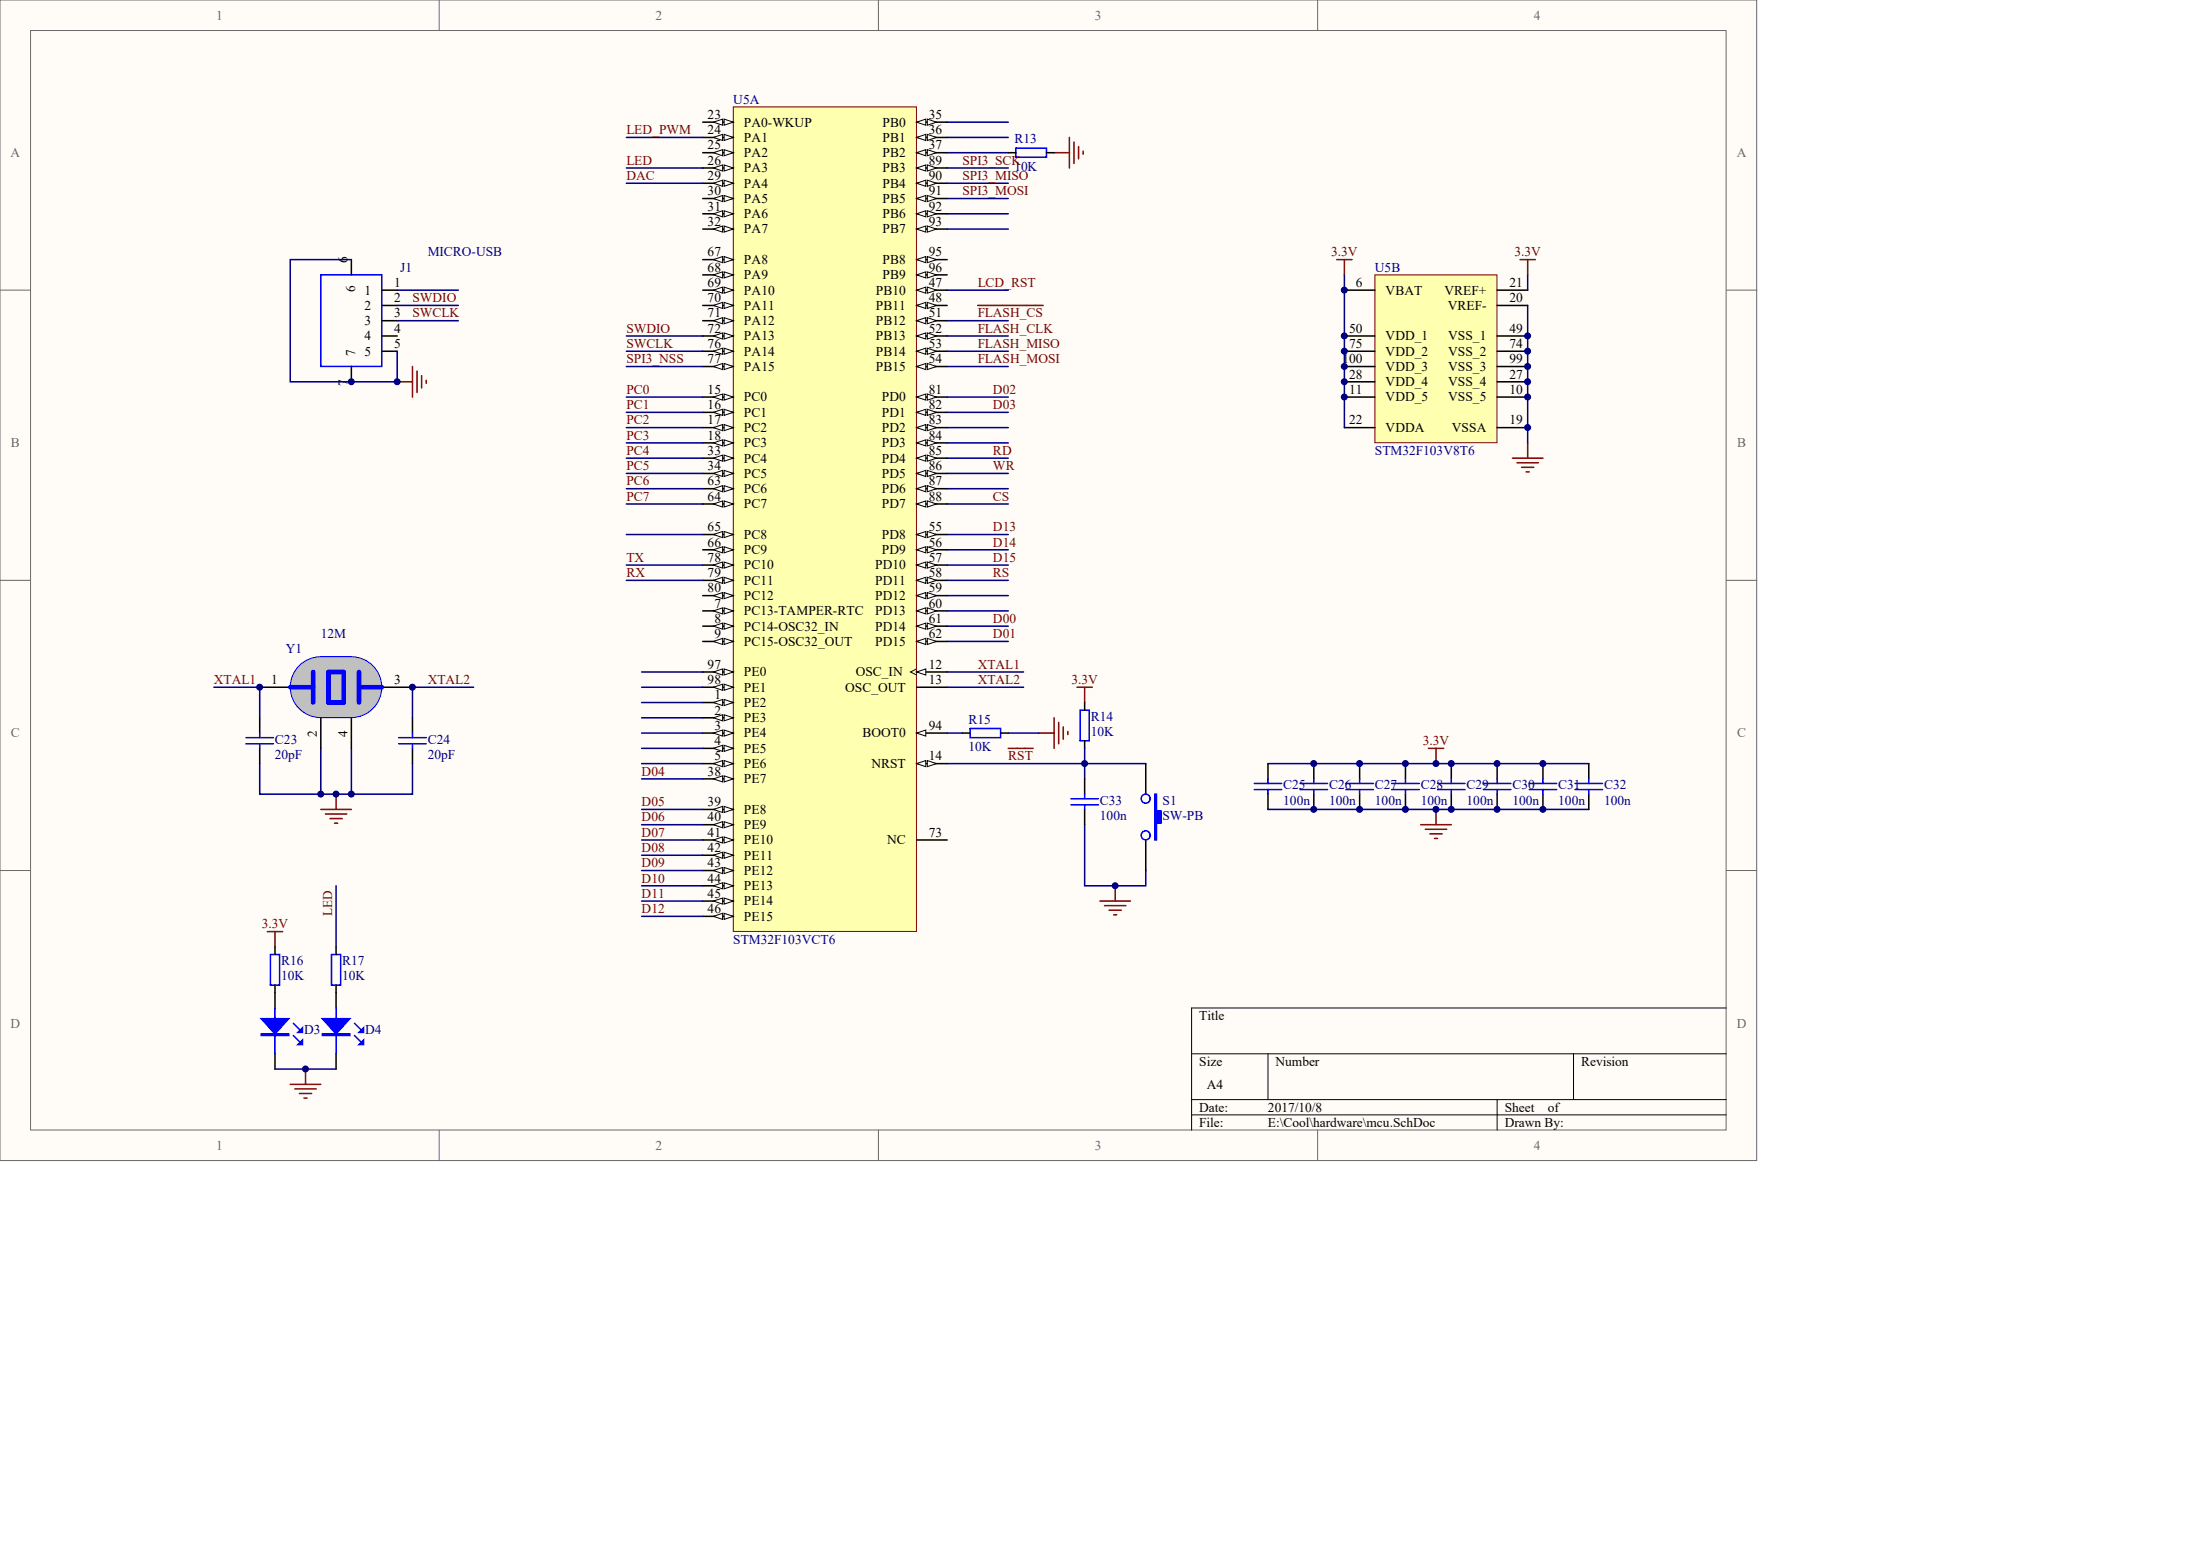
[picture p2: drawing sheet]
<svg xmlns="http://www.w3.org/2000/svg" width="840mm" height="594mm" viewBox="0 0 840 594" stroke-linecap="round" stroke-linejoin="round" font-family="sans-serif">
<g fill="#fffcf8" stroke="#696969" stroke-width=".38">
<path d="M0 0h670.4v442.8h-670.4z"/>
<path d="M11.7 11.6h647.1v419.6h-647.1z"/>
</g>
<path d="M167.6 0v11.6M335.2 0v11.6M502.9 0v11.6M0 110.7h11.7M658.8 110.7h11.7M0 221.4h11.7M658.8 221.4h11.7M0 332.2h11.7M658.8 332.2h11.7M167.6 431.2v11.7M335.2 431.2v11.7M502.9 431.2v11.7" fill="none" stroke="#696969" stroke-width=".38"/>
<path d="M658.8 384.6h-204v46.6M454.8 402.1h204M454.8 419.6h204M483.9 402.1v17.5M571.4 419.6v11.6M600.5 402.1v17.5M454.8 425.4h204" fill="none" stroke="#000" stroke-width=".38"/>
<path d="M524.7 104.9h46.6v64h-46.6z" fill="#ffffb0" stroke="#800000" stroke-width=".38"/>
<g fill="none" stroke="#000" stroke-width=".58">
<path d="M513.1 110.7h11.6M571.4 110.7h11.6M571.4 116.5h11.6M513.1 128.2h11.6M513.1 134h11.6M513.1 139.9h11.6M571.4 128.2h11.6M571.4 134h11.6M571.4 139.9h11.6M513.1 145.7h11.6M513.1 151.5h11.6M571.4 145.7h11.6"/>
<path d="M571.4 151.5h11.6M513.1 163.2h11.6M571.4 163.2h11.6"/>
</g>
<path d="M510.1 99.1h5.9M513.1 99.1v5.8M580.1 99.1h5.8M583 99.1v5.8M577.2 174.8h11.7M578.9 176.6h8.2M580.7 178.3h4.7M583 169v5.8M582.4 180.1h1.2" fill="none" stroke="#800000" stroke-width=".58"/>
<path d="M513.1 104.9v58.3M583 104.9v5.8M583 116.5v52.5" fill="none" stroke="#000080" stroke-width=".58"/>
<path d="M279.9 40.8h69.9v314.6h-69.9z" fill="#ffffb0" stroke="#800000" stroke-width=".38"/>
<path d="M268.2 46.6h11.7" fill="none" stroke="#000" stroke-width=".58"/>
<g fill="#fffcf8" stroke="#000" stroke-width=".38">
<path d="M276.4 45.4l3.5 1.2-3.5 1.2z"/>
<path d="M272.3 46.6l3.5-1.2v2.4z"/>
</g>
<path d="M268.2 52.4h11.7" fill="none" stroke="#000" stroke-width=".58"/>
<g fill="#fffcf8" stroke="#000" stroke-width=".38">
<path d="M276.4 51.3l3.5 1.1-3.5 1.2z"/>
<path d="M272.3 52.4l3.5-1.1v2.3z"/>
</g>
<path d="M268.2 58.3h11.7" fill="none" stroke="#000" stroke-width=".58"/>
<g fill="#fffcf8" stroke="#000" stroke-width=".38">
<path d="M276.4 57.1l3.5 1.2-3.5 1.1z"/>
<path d="M272.3 58.3l3.5-1.2v2.3z"/>
</g>
<path d="M268.2 64.1h11.7" fill="none" stroke="#000" stroke-width=".58"/>
<g fill="#fffcf8" stroke="#000" stroke-width=".38">
<path d="M276.4 62.9l3.5 1.2-3.5 1.2z"/>
<path d="M272.3 64.1l3.5-1.2v2.4z"/>
</g>
<path d="M268.2 69.9h11.7" fill="none" stroke="#000" stroke-width=".58"/>
<g fill="#fffcf8" stroke="#000" stroke-width=".38">
<path d="M276.4 68.8l3.5 1.1-3.5 1.2z"/>
<path d="M272.3 69.9l3.5-1.1v2.3z"/>
</g>
<path d="M268.2 75.7h11.7" fill="none" stroke="#000" stroke-width=".58"/>
<g fill="#fffcf8" stroke="#000" stroke-width=".38">
<path d="M276.4 74.6l3.5 1.1-3.5 1.2z"/>
<path d="M272.3 75.7l3.5-1.1v2.3z"/>
</g>
<path d="M268.2 81.6h11.7" fill="none" stroke="#000" stroke-width=".58"/>
<g fill="#fffcf8" stroke="#000" stroke-width=".38">
<path d="M276.4 80.4l3.5 1.2-3.5 1.1z"/>
<path d="M272.3 81.6l3.5-1.2v2.3z"/>
</g>
<path d="M268.2 87.4h11.7" fill="none" stroke="#000" stroke-width=".58"/>
<g fill="#fffcf8" stroke="#000" stroke-width=".38">
<path d="M276.4 86.2l3.5 1.2-3.5 1.2z"/>
<path d="M272.3 87.4l3.5-1.2v2.4z"/>
</g>
<path d="M268.2 99.1h11.7" fill="none" stroke="#000" stroke-width=".58"/>
<g fill="#fffcf8" stroke="#000" stroke-width=".38">
<path d="M276.4 97.9l3.5 1.2-3.5 1.1z"/>
<path d="M272.3 99.1l3.5-1.2v2.3z"/>
</g>
<path d="M268.2 104.9h11.7" fill="none" stroke="#000" stroke-width=".58"/>
<g fill="#fffcf8" stroke="#000" stroke-width=".38">
<path d="M276.4 103.7l3.5 1.2-3.5 1.2z"/>
<path d="M272.3 104.9l3.5-1.2v2.4z"/>
</g>
<path d="M268.2 110.7h11.7" fill="none" stroke="#000" stroke-width=".58"/>
<g fill="#fffcf8" stroke="#000" stroke-width=".38">
<path d="M276.4 109.5l3.5 1.2-3.5 1.2z"/>
<path d="M272.3 110.7l3.5-1.2v2.4z"/>
</g>
<path d="M268.2 116.5h11.7" fill="none" stroke="#000" stroke-width=".58"/>
<g fill="#fffcf8" stroke="#000" stroke-width=".38">
<path d="M276.4 115.4l3.5 1.1-3.5 1.2z"/>
<path d="M272.3 116.5l3.5-1.1v2.3z"/>
</g>
<path d="M268.2 122.4h11.7" fill="none" stroke="#000" stroke-width=".58"/>
<g fill="#fffcf8" stroke="#000" stroke-width=".38">
<path d="M276.4 121.2l3.5 1.2-3.5 1.1z"/>
<path d="M272.3 122.4l3.5-1.2v2.3z"/>
</g>
<path d="M268.2 128.2h11.7" fill="none" stroke="#000" stroke-width=".58"/>
<g fill="#fffcf8" stroke="#000" stroke-width=".38">
<path d="M276.4 127l3.5 1.2-3.5 1.2z"/>
<path d="M272.3 128.2l3.5-1.2v2.4z"/>
</g>
<path d="M268.2 134h11.7" fill="none" stroke="#000" stroke-width=".58"/>
<g fill="#fffcf8" stroke="#000" stroke-width=".38">
<path d="M276.4 132.9l3.5 1.1-3.5 1.2z"/>
<path d="M272.3 134l3.5-1.1v2.3z"/>
</g>
<path d="M268.2 139.9h11.7" fill="none" stroke="#000" stroke-width=".58"/>
<g fill="#fffcf8" stroke="#000" stroke-width=".38">
<path d="M276.4 138.7l3.5 1.2-3.5 1.1z"/>
<path d="M272.3 139.9l3.5-1.2v2.3z"/>
</g>
<path d="M349.8 46.6h11.7" fill="none" stroke="#000" stroke-width=".58"/>
<g fill="#fffcf8" stroke="#000" stroke-width=".38">
<path d="M349.8 46.6l3.5-1.2v2.4z"/>
<path d="M353.9 45.4l3.5 1.2-3.5 1.2z"/>
</g>
<path d="M349.8 52.4h11.7" fill="none" stroke="#000" stroke-width=".58"/>
<g fill="#fffcf8" stroke="#000" stroke-width=".38">
<path d="M349.8 52.4l3.5-1.1v2.3z"/>
<path d="M353.9 51.3l3.5 1.1-3.5 1.2z"/>
</g>
<path d="M349.8 58.3h11.7" fill="none" stroke="#000" stroke-width=".58"/>
<g fill="#fffcf8" stroke="#000" stroke-width=".38">
<path d="M349.8 58.3l3.5-1.2v2.3z"/>
<path d="M353.9 57.1l3.5 1.2-3.5 1.1z"/>
</g>
<path d="M349.8 64.1h11.7" fill="none" stroke="#000" stroke-width=".58"/>
<g fill="#fffcf8" stroke="#000" stroke-width=".38">
<path d="M349.8 64.1l3.5-1.2v2.4z"/>
<path d="M353.9 62.9l3.5 1.2-3.5 1.2z"/>
</g>
<path d="M349.8 69.9h11.7" fill="none" stroke="#000" stroke-width=".58"/>
<g fill="#fffcf8" stroke="#000" stroke-width=".38">
<path d="M349.8 69.9l3.5-1.1v2.3z"/>
<path d="M353.9 68.8l3.5 1.1-3.5 1.2z"/>
</g>
<path d="M349.8 75.7h11.7" fill="none" stroke="#000" stroke-width=".58"/>
<g fill="#fffcf8" stroke="#000" stroke-width=".38">
<path d="M349.8 75.7l3.5-1.1v2.3z"/>
<path d="M353.9 74.6l3.5 1.1-3.5 1.2z"/>
</g>
<path d="M349.8 81.6h11.7" fill="none" stroke="#000" stroke-width=".58"/>
<g fill="#fffcf8" stroke="#000" stroke-width=".38">
<path d="M349.8 81.6l3.5-1.2v2.3z"/>
<path d="M353.9 80.4l3.5 1.2-3.5 1.1z"/>
</g>
<path d="M349.8 87.4h11.7" fill="none" stroke="#000" stroke-width=".58"/>
<g fill="#fffcf8" stroke="#000" stroke-width=".38">
<path d="M349.8 87.4l3.5-1.2v2.4z"/>
<path d="M353.9 86.2l3.5 1.2-3.5 1.2z"/>
</g>
<path d="M349.8 99.1h11.7" fill="none" stroke="#000" stroke-width=".58"/>
<g fill="#fffcf8" stroke="#000" stroke-width=".38">
<path d="M349.8 99.1l3.5-1.2v2.3z"/>
<path d="M353.9 97.9l3.5 1.2-3.5 1.1z"/>
</g>
<path d="M349.8 104.9h11.7" fill="none" stroke="#000" stroke-width=".58"/>
<g fill="#fffcf8" stroke="#000" stroke-width=".38">
<path d="M349.8 104.9l3.5-1.2v2.4z"/>
<path d="M353.9 103.7l3.5 1.2-3.5 1.2z"/>
</g>
<path d="M349.8 110.7h11.7" fill="none" stroke="#000" stroke-width=".58"/>
<g fill="#fffcf8" stroke="#000" stroke-width=".38">
<path d="M349.8 110.7l3.5-1.2v2.4z"/>
<path d="M353.9 109.5l3.5 1.2-3.5 1.2z"/>
</g>
<path d="M349.8 116.5h11.7" fill="none" stroke="#000" stroke-width=".58"/>
<g fill="#fffcf8" stroke="#000" stroke-width=".38">
<path d="M349.8 116.5l3.5-1.1v2.3z"/>
<path d="M353.9 115.4l3.5 1.1-3.5 1.2z"/>
</g>
<path d="M349.8 122.4h11.7" fill="none" stroke="#000" stroke-width=".58"/>
<g fill="#fffcf8" stroke="#000" stroke-width=".38">
<path d="M349.8 122.4l3.5-1.2v2.3z"/>
<path d="M353.9 121.2l3.5 1.2-3.5 1.1z"/>
</g>
<path d="M349.8 128.2h11.7" fill="none" stroke="#000" stroke-width=".58"/>
<g fill="#fffcf8" stroke="#000" stroke-width=".38">
<path d="M349.8 128.2l3.5-1.2v2.4z"/>
<path d="M353.9 127l3.5 1.2-3.5 1.2z"/>
</g>
<path d="M349.8 134h11.7" fill="none" stroke="#000" stroke-width=".58"/>
<g fill="#fffcf8" stroke="#000" stroke-width=".38">
<path d="M349.8 134l3.5-1.1v2.3z"/>
<path d="M353.9 132.9l3.5 1.1-3.5 1.2z"/>
</g>
<path d="M349.8 139.9h11.7" fill="none" stroke="#000" stroke-width=".58"/>
<g fill="#fffcf8" stroke="#000" stroke-width=".38">
<path d="M349.8 139.9l3.5-1.2v2.3z"/>
<path d="M353.9 138.7l3.5 1.2-3.5 1.1z"/>
</g>
<path d="M349.8 151.5h11.7" fill="none" stroke="#000" stroke-width=".58"/>
<g fill="#fffcf8" stroke="#000" stroke-width=".38">
<path d="M349.8 151.5l3.5-1.2v2.4z"/>
<path d="M353.9 150.3l3.5 1.2-3.5 1.2z"/>
</g>
<path d="M349.8 157.3h11.7" fill="none" stroke="#000" stroke-width=".58"/>
<g fill="#fffcf8" stroke="#000" stroke-width=".38">
<path d="M349.8 157.3l3.5-1.1v2.3z"/>
<path d="M353.9 156.2l3.5 1.1-3.5 1.2z"/>
</g>
<path d="M349.8 163.2h11.7" fill="none" stroke="#000" stroke-width=".58"/>
<g fill="#fffcf8" stroke="#000" stroke-width=".38">
<path d="M349.8 163.2l3.5-1.2v2.3z"/>
<path d="M353.9 162l3.5 1.2-3.5 1.1z"/>
</g>
<path d="M349.8 169h11.7" fill="none" stroke="#000" stroke-width=".58"/>
<g fill="#fffcf8" stroke="#000" stroke-width=".38">
<path d="M349.8 169l3.5-1.2v2.4z"/>
<path d="M353.9 167.8l3.5 1.2-3.5 1.2z"/>
</g>
<path d="M349.8 174.8h11.7" fill="none" stroke="#000" stroke-width=".58"/>
<g fill="#fffcf8" stroke="#000" stroke-width=".38">
<path d="M349.8 174.8l3.5-1.2v2.4z"/>
<path d="M353.9 173.6l3.5 1.2-3.5 1.2z"/>
</g>
<path d="M349.8 180.6h11.7" fill="none" stroke="#000" stroke-width=".58"/>
<g fill="#fffcf8" stroke="#000" stroke-width=".38">
<path d="M349.8 180.6l3.5-1.1v2.3z"/>
<path d="M353.9 179.5l3.5 1.1-3.5 1.2z"/>
</g>
<path d="M349.8 186.5h11.7" fill="none" stroke="#000" stroke-width=".58"/>
<g fill="#fffcf8" stroke="#000" stroke-width=".38">
<path d="M349.8 186.5l3.5-1.2v2.3z"/>
<path d="M353.9 185.3l3.5 1.2-3.5 1.1z"/>
</g>
<path d="M349.8 192.3h11.7" fill="none" stroke="#000" stroke-width=".58"/>
<g fill="#fffcf8" stroke="#000" stroke-width=".38">
<path d="M349.8 192.3l3.5-1.2v2.4z"/>
<path d="M353.9 191.1l3.5 1.2-3.5 1.2z"/>
</g>
<path d="M349.8 204h11.7" fill="none" stroke="#000" stroke-width=".58"/>
<g fill="#fffcf8" stroke="#000" stroke-width=".38">
<path d="M349.8 204l3.5-1.2v2.3z"/>
<path d="M353.9 202.8l3.5 1.2-3.5 1.1z"/>
</g>
<path d="M349.8 209.8h11.7" fill="none" stroke="#000" stroke-width=".58"/>
<g fill="#fffcf8" stroke="#000" stroke-width=".38">
<path d="M349.8 209.8l3.5-1.2v2.3z"/>
<path d="M353.9 208.6l3.5 1.2-3.5 1.1z"/>
</g>
<path d="M349.8 215.6h11.7" fill="none" stroke="#000" stroke-width=".58"/>
<g fill="#fffcf8" stroke="#000" stroke-width=".38">
<path d="M349.8 215.6l3.5-1.2v2.4z"/>
<path d="M353.9 214.4l3.5 1.2-3.5 1.2z"/>
</g>
<path d="M349.8 221.4h11.7" fill="none" stroke="#000" stroke-width=".58"/>
<g fill="#fffcf8" stroke="#000" stroke-width=".38">
<path d="M349.8 221.4l3.5-1.1v2.3z"/>
<path d="M353.9 220.3l3.5 1.1-3.5 1.2z"/>
</g>
<path d="M349.8 227.3h11.7" fill="none" stroke="#000" stroke-width=".58"/>
<g fill="#fffcf8" stroke="#000" stroke-width=".38">
<path d="M349.8 227.3l3.5-1.2v2.3z"/>
<path d="M353.9 226.1l3.5 1.2-3.5 1.1z"/>
</g>
<path d="M349.8 233.1h11.7" fill="none" stroke="#000" stroke-width=".58"/>
<g fill="#fffcf8" stroke="#000" stroke-width=".38">
<path d="M349.8 233.1l3.5-1.2v2.4z"/>
<path d="M353.9 231.9l3.5 1.2-3.5 1.2z"/>
</g>
<path d="M349.8 238.9h11.7" fill="none" stroke="#000" stroke-width=".58"/>
<g fill="#fffcf8" stroke="#000" stroke-width=".38">
<path d="M349.8 238.9l3.5-1.2v2.4z"/>
<path d="M353.9 237.7l3.5 1.2-3.5 1.2z"/>
</g>
<path d="M349.8 244.7h11.7" fill="none" stroke="#000" stroke-width=".58"/>
<g fill="#fffcf8" stroke="#000" stroke-width=".38">
<path d="M349.8 244.7l3.5-1.1v2.3z"/>
<path d="M353.9 243.6l3.5 1.1-3.5 1.2z"/>
</g>
<path d="M268.2 151.5h11.7" fill="none" stroke="#000" stroke-width=".58"/>
<g fill="#fffcf8" stroke="#000" stroke-width=".38">
<path d="M276.4 150.3l3.5 1.2-3.5 1.2z"/>
<path d="M272.3 151.5l3.5-1.2v2.4z"/>
</g>
<path d="M268.2 157.3h11.7" fill="none" stroke="#000" stroke-width=".58"/>
<g fill="#fffcf8" stroke="#000" stroke-width=".38">
<path d="M276.4 156.2l3.5 1.1-3.5 1.2z"/>
<path d="M272.3 157.3l3.5-1.1v2.3z"/>
</g>
<path d="M268.2 163.2h11.7" fill="none" stroke="#000" stroke-width=".58"/>
<g fill="#fffcf8" stroke="#000" stroke-width=".38">
<path d="M276.4 162l3.5 1.2-3.5 1.1z"/>
<path d="M272.3 163.2l3.5-1.2v2.3z"/>
</g>
<path d="M268.2 169h11.7" fill="none" stroke="#000" stroke-width=".58"/>
<g fill="#fffcf8" stroke="#000" stroke-width=".38">
<path d="M276.4 167.8l3.5 1.2-3.5 1.2z"/>
<path d="M272.3 169l3.5-1.2v2.4z"/>
</g>
<path d="M268.2 174.8h11.7" fill="none" stroke="#000" stroke-width=".58"/>
<g fill="#fffcf8" stroke="#000" stroke-width=".38">
<path d="M276.4 173.6l3.5 1.2-3.5 1.2z"/>
<path d="M272.3 174.8l3.5-1.2v2.4z"/>
</g>
<path d="M268.2 180.6h11.7" fill="none" stroke="#000" stroke-width=".58"/>
<g fill="#fffcf8" stroke="#000" stroke-width=".38">
<path d="M276.4 179.5l3.5 1.1-3.5 1.2z"/>
<path d="M272.3 180.6l3.5-1.1v2.3z"/>
</g>
<path d="M268.2 186.5h11.7" fill="none" stroke="#000" stroke-width=".58"/>
<g fill="#fffcf8" stroke="#000" stroke-width=".38">
<path d="M276.4 185.3l3.5 1.2-3.5 1.1z"/>
<path d="M272.3 186.5l3.5-1.2v2.3z"/>
</g>
<path d="M268.2 192.3h11.7" fill="none" stroke="#000" stroke-width=".58"/>
<g fill="#fffcf8" stroke="#000" stroke-width=".38">
<path d="M276.4 191.1l3.5 1.2-3.5 1.2z"/>
<path d="M272.3 192.3l3.5-1.2v2.4z"/>
</g>
<path d="M268.2 204h11.7" fill="none" stroke="#000" stroke-width=".58"/>
<g fill="#fffcf8" stroke="#000" stroke-width=".38">
<path d="M276.4 202.8l3.5 1.2-3.5 1.1z"/>
<path d="M272.3 204l3.5-1.2v2.3z"/>
</g>
<path d="M268.2 209.8h11.7" fill="none" stroke="#000" stroke-width=".58"/>
<g fill="#fffcf8" stroke="#000" stroke-width=".38">
<path d="M276.4 208.6l3.5 1.2-3.5 1.1z"/>
<path d="M272.3 209.8l3.5-1.2v2.3z"/>
</g>
<path d="M268.2 215.6h11.7" fill="none" stroke="#000" stroke-width=".58"/>
<g fill="#fffcf8" stroke="#000" stroke-width=".38">
<path d="M276.4 214.4l3.5 1.2-3.5 1.2z"/>
<path d="M272.3 215.6l3.5-1.2v2.4z"/>
</g>
<path d="M268.2 221.4h11.7" fill="none" stroke="#000" stroke-width=".58"/>
<g fill="#fffcf8" stroke="#000" stroke-width=".38">
<path d="M276.4 220.3l3.5 1.1-3.5 1.2z"/>
<path d="M272.3 221.4l3.5-1.1v2.3z"/>
</g>
<path d="M268.2 227.3h11.7" fill="none" stroke="#000" stroke-width=".58"/>
<g fill="#fffcf8" stroke="#000" stroke-width=".38">
<path d="M276.4 226.1l3.5 1.2-3.5 1.1z"/>
<path d="M272.3 227.3l3.5-1.2v2.3z"/>
</g>
<path d="M268.2 233.1h11.7" fill="none" stroke="#000" stroke-width=".58"/>
<g fill="#fffcf8" stroke="#000" stroke-width=".38">
<path d="M276.4 231.9l3.5 1.2-3.5 1.2z"/>
<path d="M272.3 233.1l3.5-1.2v2.4z"/>
</g>
<path d="M268.2 238.9h11.7" fill="none" stroke="#000" stroke-width=".58"/>
<g fill="#fffcf8" stroke="#000" stroke-width=".38">
<path d="M276.4 237.7l3.5 1.2-3.5 1.2z"/>
<path d="M272.3 238.9l3.5-1.2v2.4z"/>
</g>
<path d="M268.2 244.7h11.7" fill="none" stroke="#000" stroke-width=".58"/>
<g fill="#fffcf8" stroke="#000" stroke-width=".38">
<path d="M276.4 243.6l3.5 1.1-3.5 1.2z"/>
<path d="M272.3 244.7l3.5-1.1v2.3z"/>
</g>
<path d="M349.8 279.7h11.7" fill="none" stroke="#000" stroke-width=".58"/>
<path d="M349.8 279.7l3.5-1.2v2.4z" fill="#fffcf8" stroke="#000" stroke-width=".38"/>
<path d="M349.8 291.4h11.7M349.8 320.5h11.7" fill="none" stroke="#000" stroke-width=".58"/>
<g fill="#fffcf8" stroke="#000" stroke-width=".38">
<path d="M349.8 291.4l3.5-1.2v2.3z"/>
<path d="M353.9 290.2l3.5 1.2-3.5 1.1z"/>
</g>
<path d="M349.8 256.4h11.7" fill="none" stroke="#000" stroke-width=".58"/>
<path d="M349.8 255.2l-2.3 1.2 2.3 1.2" fill="none" stroke="#000" stroke-width=".38"/>
<path d="M349.8 256.4l3.5-1.2v2.4z" fill="#fffcf8" stroke="#000" stroke-width=".38"/>
<path d="M268.2 256.4h11.7M349.8 262.2h11.7" fill="none" stroke="#000" stroke-width=".58"/>
<g fill="#fffcf8" stroke="#000" stroke-width=".38">
<path d="M276.4 255.2l3.5 1.2-3.5 1.2z"/>
<path d="M272.3 256.4l3.5-1.2v2.4z"/>
</g>
<path d="M268.2 262.2h11.7" fill="none" stroke="#000" stroke-width=".58"/>
<g fill="#fffcf8" stroke="#000" stroke-width=".38">
<path d="M276.4 261.1l3.5 1.1-3.5 1.2z"/>
<path d="M272.3 262.2l3.5-1.1v2.3z"/>
</g>
<path d="M268.2 268.1h11.7" fill="none" stroke="#000" stroke-width=".58"/>
<g fill="#fffcf8" stroke="#000" stroke-width=".38">
<path d="M276.4 266.9l3.5 1.2-3.5 1.1z"/>
<path d="M272.3 268.1l3.5-1.2v2.3z"/>
</g>
<path d="M268.2 273.9h11.7" fill="none" stroke="#000" stroke-width=".58"/>
<g fill="#fffcf8" stroke="#000" stroke-width=".38">
<path d="M276.4 272.7l3.5 1.2-3.5 1.1z"/>
<path d="M272.3 273.9l3.5-1.2v2.3z"/>
</g>
<path d="M268.2 279.7h11.7" fill="none" stroke="#000" stroke-width=".58"/>
<g fill="#fffcf8" stroke="#000" stroke-width=".38">
<path d="M276.4 278.5l3.5 1.2-3.5 1.2z"/>
<path d="M272.3 279.7l3.5-1.2v2.4z"/>
</g>
<path d="M268.2 285.5h11.7" fill="none" stroke="#000" stroke-width=".58"/>
<g fill="#fffcf8" stroke="#000" stroke-width=".38">
<path d="M276.4 284.4l3.5 1.1-3.5 1.2z"/>
<path d="M272.3 285.5l3.5-1.1v2.3z"/>
</g>
<path d="M268.2 291.4h11.7" fill="none" stroke="#000" stroke-width=".58"/>
<g fill="#fffcf8" stroke="#000" stroke-width=".38">
<path d="M276.4 290.2l3.5 1.2-3.5 1.1z"/>
<path d="M272.3 291.4l3.5-1.2v2.3z"/>
</g>
<path d="M268.2 297.2h11.7" fill="none" stroke="#000" stroke-width=".58"/>
<g fill="#fffcf8" stroke="#000" stroke-width=".38">
<path d="M276.4 296l3.5 1.2-3.5 1.2z"/>
<path d="M272.3 297.2l3.5-1.2v2.4z"/>
</g>
<path d="M268.2 308.8h11.7" fill="none" stroke="#000" stroke-width=".58"/>
<g fill="#fffcf8" stroke="#000" stroke-width=".38">
<path d="M276.4 307.7l3.5 1.1-3.5 1.2z"/>
<path d="M272.3 308.8l3.5-1.1v2.3z"/>
</g>
<path d="M268.2 314.7h11.7" fill="none" stroke="#000" stroke-width=".58"/>
<g fill="#fffcf8" stroke="#000" stroke-width=".38">
<path d="M276.4 313.5l3.5 1.2-3.5 1.1z"/>
<path d="M272.3 314.7l3.5-1.2v2.3z"/>
</g>
<path d="M268.2 320.5h11.7" fill="none" stroke="#000" stroke-width=".58"/>
<g fill="#fffcf8" stroke="#000" stroke-width=".38">
<path d="M276.4 319.3l3.5 1.2-3.5 1.2z"/>
<path d="M272.3 320.5l3.5-1.2v2.4z"/>
</g>
<path d="M268.2 326.3h11.7" fill="none" stroke="#000" stroke-width=".58"/>
<g fill="#fffcf8" stroke="#000" stroke-width=".38">
<path d="M276.4 325.2l3.5 1.1-3.5 1.2z"/>
<path d="M272.3 326.3l3.5-1.1v2.3z"/>
</g>
<path d="M268.2 332.2h11.7" fill="none" stroke="#000" stroke-width=".58"/>
<g fill="#fffcf8" stroke="#000" stroke-width=".38">
<path d="M276.4 331l3.5 1.2-3.5 1.1z"/>
<path d="M272.3 332.2l3.5-1.2v2.3z"/>
</g>
<path d="M268.2 338h11.7" fill="none" stroke="#000" stroke-width=".58"/>
<g fill="#fffcf8" stroke="#000" stroke-width=".38">
<path d="M276.4 336.8l3.5 1.2-3.5 1.1z"/>
<path d="M272.3 338l3.5-1.2v2.3z"/>
</g>
<path d="M268.2 343.8h11.7" fill="none" stroke="#000" stroke-width=".58"/>
<g fill="#fffcf8" stroke="#000" stroke-width=".38">
<path d="M276.4 342.6l3.5 1.2-3.5 1.2z"/>
<path d="M272.3 343.8l3.5-1.2v2.4z"/>
</g>
<path d="M268.2 349.6h11.7" fill="none" stroke="#000" stroke-width=".58"/>
<g fill="#fffcf8" stroke="#000" stroke-width=".38">
<path d="M276.4 348.5l3.5 1.1-3.5 1.2z"/>
<path d="M272.3 349.6l3.5-1.1v2.3z"/>
</g>
<g fill="none" stroke="#000080" stroke-width=".58">
<path d="M239 52.4h29.2M361.5 46.6h23.3M361.5 52.4h23.3M361.5 58.3h23.3M239 69.9h29.2M361.5 64.1h23.3M361.5 69.9h23.3M361.5 75.7h23.3M361.5 81.6h23.3M361.5 87.4h23.3M239 128.2h29.2M239 134h29.2"/>
<path d="M239 139.9h29.2M361.5 128.2h23.3M361.5 134h23.3M361.5 122.4h23.3M361.5 139.9h23.3M361.5 151.5h23.3M361.5 157.3h23.3M361.5 163.2h23.3M361.5 169h23.3M361.5 174.8h23.3M361.5 180.6h23.3M361.5 186.5h23.3"/>
<path d="M361.5 192.3h23.3M361.5 204h23.3M361.5 209.8h23.3M361.5 215.6h23.3M361.5 221.4h23.3M361.5 227.3h23.3M361.5 233.1h23.3M361.5 238.9h23.3M244.9 256.4h23.3M361.5 256.4h29.1M361.5 244.7h23.3M81.6 262.2h17.5v11.7"/>
<path d="M180.7 262.2h-23.3v11.7M244.9 279.7h23.3M244.9 262.2h23.3M244.9 268.1h23.3M244.9 273.9h23.3M361.5 279.7h5.8M361.5 262.2h29.1M384.8 279.7h11.7M99.1 291.4v11.6h58.3v-11.6M122.4 285.5v17.5M134.1 285.5v17.5M244.9 285.5h23.3"/>
<path d="M244.9 291.4h23.3M244.9 297.2h23.3M361.5 291.4h52.4v5.8M413.9 285.5v5.9h23.4M483.9 291.4h122.4M244.9 308.8h23.3M244.9 314.7h23.3M413.9 314.7v23.3h23.4v-5.8M483.9 308.8h122.4M128.3 338v23.3M244.9 320.5h23.3M244.9 326.3h23.3"/>
<path d="M244.9 332.2h23.3M244.9 338h23.3M244.9 343.8h23.3M244.9 349.6h23.3M104.9 407.9h23.4"/>
</g>
<g fill="none" stroke="#800000" stroke-width=".58">
<path d="M402.3 58.3h5.8M408.1 52.4v11.7M409.9 54.2v8.1M411.6 55.9v4.7M413.4 57.7v1.2M373.1 116.5h25M396.5 279.7h5.8M402.3 273.9v11.6M404 275.6v8.2M405.8 277.4v4.6M407.5 279.1v1.2M411 262.2h5.9"/>
<path d="M413.9 262.2v5.9M384.8 285.5h9.4M545.1 285.5h5.9M548 285.5v5.9M122.4 308.8h11.7M124.2 310.6h8.1M125.9 312.3h4.7M127.7 314.1h1.1M128.3 303v5.8M542.2 314.7h11.7M544 316.4h8.1M545.7 318.2h4.7"/>
<path d="M547.5 319.9h1.1M548 308.8v5.9M425.6 338v5.8M102 355.5h5.9M104.9 355.5v5.8M419.8 343.8h11.6M421.5 345.6h8.2M423.3 347.3h4.6M425 349.1h1.2M110.8 413.7h11.6M112.5 415.5h8.2M114.3 417.2h4.6"/>
<path d="M116 419h1.2M116.6 407.9v5.8"/>
</g>
<g fill="none" stroke="#000" stroke-width=".58">
<path d="M384.8 58.3h2.9M399.4 58.3h2.9M99.1 262.2h11.7M122.4 273.9v11.6M134.1 273.9v11.6M145.8 262.2h11.6M367.3 279.7h2.9M381.9 279.7h2.9M413.9 268.1v2.9M413.9 282.6v2.9M413.9 297.2v5.8M437.3 291.4v11.6"/>
<path d="M483.9 291.4v5.8M501.4 291.4v5.8M518.9 291.4v5.8M536.4 291.4v5.8M553.9 291.4v5.8M571.4 291.4v5.8M588.9 291.4v5.8M606.3 291.4v5.8M413.9 308.8v5.9M483.9 303v5.8M501.4 303v5.8M518.9 303v5.8"/>
<path d="M536.4 303v5.8M553.9 303v5.8M571.4 303v5.8M588.9 303v5.8M606.3 303v5.8M437.3 320.5v11.7M104.9 361.3v2.9M104.9 375.9v8.7M128.3 361.3v2.9M128.3 375.9v8.7M104.9 402.1v5.8M128.3 402.1v5.8"/>
</g>
<g fill="none" stroke="#00f" stroke-width=".58">
<path d="M387.7 56.5h11.7v3.5h-11.7zM370.2 278h11.7v3.5h-11.7zM412.2 271h3.5v11.6h-3.5zM478.7 298.9h10.5M483.9 297.2v1.7M496.2 298.9h10.5M501.4 297.2v1.7M513.6 298.9h10.5M518.9 297.2v1.7M531.1 298.9h10.5M536.4 297.2v1.7M548.6 298.9h10.5"/>
<path d="M553.9 297.2v1.7M566.1 298.9h10.5M571.4 297.2v1.7M583.6 298.9h10.5M588.9 297.2v1.7M601.1 298.9h10.5M606.3 297.2v1.7M408.7 307.1h10.5M408.7 304.8h10.5M413.9 303v1.8M413.9 307.1v1.7M478.7 301.3h10.5"/>
<path d="M483.9 301.3v1.7M496.2 301.3h10.5M501.4 301.3v1.7M513.6 301.3h10.5M518.9 301.3v1.7M531.1 301.3h10.5M536.4 301.3v1.7M548.6 301.3h10.5M553.9 301.3v1.7M566.1 301.3h10.5M571.4 301.3v1.7M583.6 301.3h10.5"/>
<path d="M588.9 301.3v1.7M601.1 301.3h10.5M606.3 301.3v1.7M103.2 364.2h3.5v11.7h-3.5zM126.5 364.2h3.5v11.7h-3.5zM104.9 384.6v17.5M111.9 395.1l2.4 2.3M111.9 390.4l2.4 2.4M128.3 384.6v17.5M135.3 395.1l2.3 2.3M135.3 390.4l2.3 2.4"/>
<circle cx="437.2" cy="318.7" r="1.72"/>
<circle cx="437.2" cy="304.7" r="1.72"/>
</g>
<g fill="#00f" stroke="#00f" stroke-width=".58">
<path d="M123 388.7h10.5l-5.2 5.8z"/>
<path d="M137 398.6l1.8-1.8v1.8z"/>
<path d="M137 393.9l1.8-1.7v1.7z"/>
<path d="M99.7 388.7h10.5l-5.3 5.8z"/>
<path d="M113.7 398.6l1.7-1.8v1.8z"/>
<path d="M113.7 393.9l1.7-1.7v1.7z"/>
<path d="M440.8 303h.6v6.4h1.7v4.7h-1.7v6.4h-.6z" fill-rule="evenodd"/>
<path d="M123 394.5h10.5v.6h-10.5z" fill-rule="evenodd"/>
<path d="M99.7 394.5h10.5v.6h-10.5z" fill-rule="evenodd"/>
</g>
<path d="M114.2 254l.9-.9a11.6 11.6 0 0 1 7.3-2.5h11.6a11.6 11.6 0 0 1 11.7 11.6 11.6 11.6 0 0 1-11.7 11.6h-11.6a11.6 11.6 0 0 1-10.7-7.1 11.6 11.6 0 0 1 2.5-12.7z" fill="#c0c0c0" stroke="#00f" stroke-width=".38"/>
<path d="M119.5 256.4v11.7M125.4 256.4h5.8v11.7h-5.8zM137 256.4v11.7M110.8 262.2h8.7M137 262.2h8.8" fill="none" stroke="#00f" stroke-width="1.7"/>
<path d="M134.1 99.1v5.8M145.8 110.7h5.8M145.8 116.5h5.8M134.1 139.9v5.8M145.8 122.4h5.8M145.8 128.2h5.8M145.8 134h5.8M99.1 273.9v5.8M157.4 273.9v5.8M99.1 285.5v5.9M157.4 285.5v5.9" fill="none" stroke="#000" stroke-width=".58"/>
<path d="M122.4 104.9h23.3v34.9h-23.3zM99.1 279.7v1.8M157.4 279.7v1.8M93.9 283.8h10.5M93.9 281.5h10.5M99.1 283.8v1.7M152.2 283.8h10.5M152.2 281.5h10.5M157.4 283.8v1.7" fill="none" stroke="#00f" stroke-width=".58"/>
<g fill="none" stroke="#000080" stroke-width=".58">
<path d="M239 64.1h29.2M134.1 99.1h-23.3v46.6h40.8v-11.7M151.6 116.5h23.3M151.6 110.7h23.3M361.5 110.7h23.3M151.6 122.4h23.3M239 151.5h29.2M239 157.3h29.2M239 163.2h29.2M239 169h29.2M239 174.8h29.2M239 180.6h29.2"/>
<path d="M239 186.5h29.2M239 192.3h29.2M239 215.6h29.2M239 204h29.2M239 221.4h29.2"/>
</g>
<path d="M157.4 139.9v11.6M151.6 145.7h5.8M159.2 141.6v8.2M160.9 143.3v4.7M162.7 145.1v1.2" fill="none" stroke="#800000" stroke-width=".58"/>
<g fill="#000080" stroke="#000080" stroke-width=".38">
<circle cx="99.1" cy="262.2" r="1.14"/>
<circle cx="116.6" cy="407.9" r="1.14"/>
<circle cx="122.4" cy="303" r="1.14"/>
<circle cx="128.2" cy="303" r="1.14"/>
<circle cx="134.1" cy="303" r="1.14"/>
<circle cx="134.1" cy="145.6" r="1.14"/>
<circle cx="151.6" cy="145.6" r="1.14"/>
<circle cx="157.4" cy="262.2" r="1.14"/>
<circle cx="413.9" cy="291.3" r="1.14"/>
<circle cx="425.6" cy="338" r="1.14"/>
<circle cx="501.4" cy="308.8" r="1.14"/>
<circle cx="501.4" cy="291.3" r="1.14"/>
<circle cx="513" cy="151.5" r="1.14"/>
<circle cx="513" cy="145.6" r="1.14"/>
<circle cx="513" cy="139.8" r="1.14"/>
<circle cx="513" cy="134" r="1.14"/>
<circle cx="513" cy="128.2" r="1.14"/>
<circle cx="513" cy="110.7" r="1.14"/>
<circle cx="518.9" cy="308.8" r="1.14"/>
<circle cx="518.9" cy="291.3" r="1.14"/>
<circle cx="536.4" cy="308.8" r="1.14"/>
<circle cx="536.4" cy="291.3" r="1.14"/>
<circle cx="548" cy="308.8" r="1.14"/>
<circle cx="548" cy="291.3" r="1.14"/>
<circle cx="553.8" cy="308.8" r="1.14"/>
<circle cx="553.8" cy="291.3" r="1.14"/>
<circle cx="571.3" cy="308.8" r="1.14"/>
<circle cx="571.3" cy="291.3" r="1.14"/>
<circle cx="583" cy="163.1" r="1.14"/>
<circle cx="583" cy="151.5" r="1.14"/>
<circle cx="583" cy="145.6" r="1.14"/>
<circle cx="583" cy="139.8" r="1.14"/>
<circle cx="583" cy="134" r="1.14"/>
<circle cx="583" cy="128.2" r="1.14"/>
<circle cx="588.8" cy="308.8" r="1.14"/>
<circle cx="588.8" cy="291.3" r="1.14"/>
</g>
<g font-size="5.1" fill="#696969">
<text x="82.6" y="7.5">1</text>
<text x="250.2" y="7.5">2</text>
<text x="417.8" y="7.5">3</text>
<text x="585.4" y="7.5">4</text>
<text x="4" y="59.9">A</text>
<text x="662.8" y="59.9">A</text>
<text x="4.1" y="170.6">B</text>
<text x="663" y="170.6">B</text>
<text x="4.1" y="281.4">C</text>
<text x="663" y="281.4">C</text>
<text x="4" y="392.1">D</text>
<text x="662.8" y="392.1">D</text>
<text x="82.6" y="438.7">1</text>
<text x="250.2" y="438.7">2</text>
<text x="417.8" y="438.7">3</text>
<text x="585.4" y="438.7">4</text>
</g>
<g font-size="5.1" fill="#000080">
<text x="279.9" y="39.5">U5A</text>
<text x="387.1" y="54.7">R13</text>
<text x="387.1" y="65.2">10K</text>
<text x="163.2" y="97.8">MICRO-USB</text>
<text x="152.8" y="103.6">J1</text>
<text x="524.7" y="103.6">U5B</text>
<text x="524.7" y="173.6">STM32F103V8T6</text>
<text x="122.4" y="243.5">12M</text>
<text x="109" y="249.3">Y1</text>
<text x="416.3" y="275">R14</text>
<text x="369.6" y="276.1">R15</text>
<text x="416.3" y="280.8">10K</text>
<text x="104.9" y="283.7">C23</text>
<text x="163.2" y="283.7">C24</text>
<text x="369.6" y="286.6">10K</text>
<text x="104.9" y="289.5">20pF</text>
<text x="163.2" y="289.5">20pF</text>
<text x="489.7" y="301.2">C25</text>
<text x="507.2" y="301.2">C26</text>
<text x="524.7" y="301.2">C27</text>
<text x="542.2" y="301.2">C28</text>
<text x="559.7" y="301.2">C29</text>
<text x="577.2" y="301.2">C30</text>
<text x="594.7" y="301.2">C31</text>
<text x="612.2" y="301.2">C32</text>
<text x="419.8" y="307">C33</text>
<text x="443.7" y="307">S1</text>
<text x="489.7" y="307">100n</text>
<text x="507.2" y="307">100n</text>
<text x="524.7" y="307">100n</text>
<text x="542.2" y="307">100n</text>
<text x="559.7" y="307">100n</text>
<text x="577.2" y="307">100n</text>
<text x="594.7" y="307">100n</text>
<text x="612.2" y="307">100n</text>
<text x="419.8" y="312.8">100n</text>
<text x="443.7" y="312.8">SW-PB</text>
<text x="279.9" y="360">STM32F103VCT6</text>
<text x="107.3" y="368.2">R16</text>
<text x="130.6" y="368.2">R17</text>
<text x="107.3" y="374">10K</text>
<text x="130.6" y="374">10K</text>
<text x="116" y="394.4">D3</text>
<text x="139.3" y="394.4">D4</text>
</g>
<g font-size="5.1">
<text x="270.1" y="45.4">23</text>
<text x="354.5" y="45.4">35</text>
<text x="270.1" y="51.2">24</text>
<text x="283.9" y="48.3">PA0-WKUP</text>
<text x="336.8" y="48.3">PB0</text>
<text x="354.5" y="51.2">36</text>
<text x="270.1" y="57">25</text>
<text x="283.9" y="54.1">PA1</text>
<text x="283.9" y="59.9">PA2</text>
<text x="336.8" y="54.1">PB1</text>
<text x="336.8" y="59.9">PB2</text>
<text x="354.5" y="57">37</text>
<text x="270.1" y="62.8">26</text>
<text x="283.9" y="65.8">PA3</text>
<text x="336.8" y="65.8">PB3</text>
<text x="354.5" y="62.8">89</text>
<text x="270.1" y="68.7">29</text>
<text x="283.9" y="71.6">PA4</text>
<text x="336.8" y="71.6">PB4</text>
<text x="354.5" y="68.7">90</text>
<text x="270.1" y="74.5">30</text>
<text x="283.9" y="77.4">PA5</text>
<text x="336.8" y="77.4">PB5</text>
<text x="354.5" y="74.5">91</text>
<text x="270.1" y="80.3">31</text>
<text x="283.9" y="83.2">PA6</text>
<text x="336.8" y="83.2">PB6</text>
<text x="354.5" y="80.3">92</text>
<text x="270.1" y="86.1">32</text>
<text x="283.9" y="89.1">PA7</text>
<text x="336.8" y="89.1">PB7</text>
<text x="354.5" y="86.1">93</text>
<text x="132.6" y="100.2" transform="rotate(-90 132.6 100.2)">6</text>
<text x="270.1" y="97.8">67</text>
<text x="283.9" y="100.7">PA8</text>
<text x="336.8" y="100.7">PB8</text>
<text x="354.5" y="97.8">95</text>
<text x="270.1" y="103.6">68</text>
<text x="283.9" y="106.5">PA9</text>
<text x="336.8" y="106.5">PB9</text>
<text x="354.5" y="103.6">96</text>
<text x="135.5" y="111.6" transform="rotate(-90 135.5 111.6)">6</text>
<text x="139.1" y="112.4">1</text>
<text x="150.4" y="109.5">1</text>
<text x="270.1" y="109.5">69</text>
<text x="283.9" y="112.4">PA10</text>
<text x="334.2" y="112.4">PB10</text>
<text x="354.5" y="109.5">47</text>
<text x="517.5" y="109.5">6</text>
<text x="528.8" y="112.4">VBAT</text>
<text x="551.3" y="112.4">VREF+</text>
<text x="576" y="109.5">21</text>
<text x="139.1" y="118.2">2</text>
<text x="150.4" y="115.3">2</text>
<text x="270.1" y="115.3">70</text>
<text x="283.9" y="118.2">PA11</text>
<text x="334.2" y="118.2">PB11</text>
<text x="354.5" y="115.3">48</text>
<text x="552.6" y="118.2">VREF-</text>
<text x="576" y="115.3">20</text>
<text x="139.1" y="124">3</text>
<text x="150.4" y="121.1">3</text>
<text x="270.1" y="121.1">71</text>
<text x="283.9" y="124">PA12</text>
<text x="334.2" y="124">PB12</text>
<text x="354.5" y="121.1">51</text>
<text x="139.1" y="129.9">4</text>
<text x="150.4" y="126.9">4</text>
<text x="270.1" y="126.9">72</text>
<text x="283.9" y="129.9">PA13</text>
<text x="334.2" y="129.9">PB13</text>
<text x="354.5" y="126.9">52</text>
<text x="514.9" y="126.9">50</text>
<text x="528.8" y="129.9">VDD_1</text>
<text x="552.7" y="129.9">VSS_1</text>
<text x="576" y="126.9">49</text>
<text x="135.5" y="135.8" transform="rotate(-90 135.5 135.8)">7</text>
<text x="139.1" y="135.7">5</text>
<text x="150.4" y="132.8">5</text>
<text x="270.1" y="132.8">76</text>
<text x="283.9" y="135.7">PA14</text>
<text x="334.2" y="135.7">PB14</text>
<text x="354.5" y="132.8">53</text>
<text x="514.9" y="132.8">75</text>
<text x="528.8" y="135.7">VDD_2</text>
<text x="552.7" y="135.7">VSS_2</text>
<text x="576" y="132.8">74</text>
<text x="270.1" y="138.6">77</text>
<text x="283.9" y="141.5">PA15</text>
<text x="334.2" y="141.5">PB15</text>
<text x="354.5" y="138.6">54</text>
<text x="512.4" y="138.6">100</text>
<text x="528.8" y="141.5">VDD_3</text>
<text x="552.7" y="141.5">VSS_3</text>
<text x="576" y="138.6">99</text>
<text x="132.6" y="147.1" transform="rotate(-90 132.6 147.1)">7</text>
<text x="514.9" y="144.4">28</text>
<text x="528.8" y="147.3">VDD_4</text>
<text x="552.7" y="147.3">VSS_4</text>
<text x="576" y="144.4">27</text>
<text x="270.1" y="150.2">15</text>
<text x="283.9" y="153.2">PC0</text>
<text x="336.5" y="153.2">PD0</text>
<text x="354.5" y="150.2">81</text>
<text x="514.9" y="150.2">11</text>
<text x="528.8" y="153.2">VDD_5</text>
<text x="552.7" y="153.2">VSS_5</text>
<text x="576" y="150.2">10</text>
<text x="270.1" y="156.1">16</text>
<text x="270.1" y="161.9">17</text>
<text x="283.9" y="159">PC1</text>
<text x="336.5" y="159">PD1</text>
<text x="354.5" y="156.1">82</text>
<text x="354.5" y="161.9">83</text>
<text x="514.9" y="161.9">22</text>
<text x="576" y="161.9">19</text>
<text x="270.1" y="167.7">18</text>
<text x="283.9" y="164.8">PC2</text>
<text x="336.5" y="164.8">PD2</text>
<text x="354.5" y="167.7">84</text>
<text x="528.8" y="164.8">VDDA</text>
<text x="554.1" y="164.8">VSSA</text>
<text x="270.1" y="173.6">33</text>
<text x="283.9" y="170.6">PC3</text>
<text x="336.5" y="170.6">PD3</text>
<text x="354.5" y="173.6">85</text>
<text x="270.1" y="179.4">34</text>
<text x="283.9" y="176.5">PC4</text>
<text x="336.5" y="176.5">PD4</text>
<text x="354.5" y="179.4">86</text>
<text x="270.1" y="185.2">63</text>
<text x="283.9" y="182.3">PC5</text>
<text x="336.5" y="182.3">PD5</text>
<text x="354.5" y="185.2">87</text>
<text x="270.1" y="191">64</text>
<text x="283.9" y="188.1">PC6</text>
<text x="336.5" y="188.1">PD6</text>
<text x="354.5" y="191">88</text>
<text x="283.9" y="194">PC7</text>
<text x="336.5" y="194">PD7</text>
<text x="270.1" y="202.7">65</text>
<text x="354.5" y="202.7">55</text>
<text x="270.1" y="208.5">66</text>
<text x="283.9" y="205.6">PC8</text>
<text x="336.5" y="205.6">PD8</text>
<text x="354.5" y="208.5">56</text>
<text x="270.1" y="214.3">78</text>
<text x="283.9" y="211.4">PC9</text>
<text x="336.5" y="211.4">PD9</text>
<text x="354.5" y="214.3">57</text>
<text x="270.1" y="220.2">79</text>
<text x="283.9" y="217.3">PC10</text>
<text x="334" y="217.3">PD10</text>
<text x="354.5" y="220.2">58</text>
<text x="270.1" y="226">80</text>
<text x="283.9" y="223.1">PC11</text>
<text x="334" y="223.1">PD11</text>
<text x="354.5" y="226">59</text>
<text x="272.6" y="231.8">7</text>
<text x="283.9" y="228.9">PC12</text>
<text x="334" y="228.9">PD12</text>
<text x="354.5" y="231.8">60</text>
<text x="272.6" y="237.7">8</text>
<text x="283.9" y="234.7">PC13-TAMPER-RTC</text>
<text x="334" y="234.7">PD13</text>
<text x="354.5" y="237.7">61</text>
<text x="272.6" y="243.5">9</text>
<text x="283.9" y="240.6">PC14-OSC32_IN</text>
<text x="334" y="240.6">PD14</text>
<text x="354.5" y="243.5">62</text>
<text x="283.9" y="246.4">PC15-OSC32_OUT</text>
<text x="334" y="246.4">PD15</text>
<text x="270.1" y="255.1">97</text>
<text x="354.5" y="255.1">12</text>
<text x="103.5" y="261">1</text>
<text x="150.4" y="261">3</text>
<text x="270.1" y="261">98</text>
<text x="283.9" y="258.1">PE0</text>
<text x="283.9" y="263.9">PE1</text>
<text x="322.5" y="263.9">OSC_OUT</text>
<text x="326.6" y="258.1">OSC_IN</text>
<text x="354.5" y="261">13</text>
<text x="272.6" y="266.8">1</text>
<text x="283.9" y="269.7">PE2</text>
<text x="272.6" y="272.6">2</text>
<text x="283.9" y="275.5">PE3</text>
<text x="120.9" y="281.2" transform="rotate(-90 120.9 281.2)">2</text>
<text x="132.6" y="281.2" transform="rotate(-90 132.6 281.2)">4</text>
<text x="272.6" y="278.4">3</text>
<text x="283.9" y="281.4">PE4</text>
<text x="329.1" y="281.4">BOOT0</text>
<text x="354.5" y="278.4">94</text>
<text x="272.6" y="284.3">4</text>
<text x="283.9" y="287.2">PE5</text>
<text x="272.6" y="290.1">5</text>
<text x="283.9" y="293">PE6</text>
<text x="332.6" y="293">NRST</text>
<text x="354.5" y="290.1">14</text>
<text x="270.1" y="295.9">38</text>
<text x="283.9" y="298.8">PE7</text>
<text x="270.1" y="307.6">39</text>
<text x="283.9" y="310.5">PE8</text>
<text x="270.1" y="313.4">40</text>
<text x="283.9" y="316.3">PE9</text>
<text x="270.1" y="319.2">41</text>
<text x="283.9" y="322.2">PE10</text>
<text x="338.6" y="322.2">NC</text>
<text x="354.5" y="319.2">73</text>
<text x="270.1" y="325.1">42</text>
<text x="283.9" y="328">PE11</text>
<text x="270.1" y="330.9">43</text>
<text x="283.9" y="333.8">PE12</text>
<text x="270.1" y="336.7">44</text>
<text x="283.9" y="339.6">PE13</text>
<text x="270.1" y="342.5">45</text>
<text x="283.9" y="345.5">PE14</text>
<text x="270.1" y="348.4">46</text>
<text x="283.9" y="351.3">PE15</text>
<text x="457.7" y="389.2">Title</text>
<text x="457.7" y="406.6">Size</text>
<text x="486.8" y="406.6">Number</text>
<text x="603.4" y="406.6">Revision</text>
<text x="460.6" y="415.4">A4</text>
<text x="457.7" y="424.1">Date:</text>
<text x="483.9" y="424.1">2017/10/8</text>
<text x="574.3" y="424.1">Sheet</text>
<text x="590.8" y="424.1">of</text>
<text x="457.7" y="430">File:</text>
<text x="483.9" y="430">E:\Cool\hardware\mcu.SchDoc</text>
<text x="574.3" y="430">Drawn By:</text>
</g>
<g font-size="5.1" fill="#800000">
<text x="239" y="51.2">LED_PWM</text>
<text x="239" y="62.8">LED</text>
<text x="367.3" y="62.8">SPI3_SCK</text>
<text x="239" y="68.7">DAC</text>
<text x="367.3" y="68.7">SPI3_MISO</text>
<text x="367.3" y="74.5">SPI3_MOSI</text>
<text x="508" y="97.8">3.3V</text>
<text x="578" y="97.8">3.3V</text>
<text x="373.1" y="109.5">LCD_RST</text>
<text x="157.4" y="115.3">SWDIO</text>
<text x="157.4" y="121.1">SWCLK</text>
<text x="373.1" y="121.1">FLASH_CS</text>
<text x="239" y="126.9">SWDIO</text>
<text x="373.1" y="126.9">FLASH_CLK</text>
<text x="239" y="132.8">SWCLK</text>
<text x="373.1" y="132.8">FLASH_MISO</text>
<text x="239" y="138.6">SPI3_NSS</text>
<text x="373.1" y="138.6">FLASH_MOSI</text>
<text x="239" y="150.2">PC0</text>
<text x="379" y="150.2">D02</text>
<text x="239" y="156.1">PC1</text>
<text x="239" y="161.9">PC2</text>
<text x="379" y="156.1">D03</text>
<text x="239" y="167.7">PC3</text>
<text x="239" y="173.6">PC4</text>
<text x="379" y="173.6">RD</text>
<text x="239" y="179.4">PC5</text>
<text x="379" y="179.4">WR</text>
<text x="239" y="185.2">PC6</text>
<text x="239" y="191">PC7</text>
<text x="379" y="191">CS</text>
<text x="379" y="202.7">D13</text>
<text x="379" y="208.5">D14</text>
<text x="239" y="214.3">TX</text>
<text x="379" y="214.3">D15</text>
<text x="239" y="220.2">RX</text>
<text x="379" y="220.2">RS</text>
<text x="379" y="237.7">D00</text>
<text x="379" y="243.5">D01</text>
<text x="373.1" y="255.1">XTAL1</text>
<text x="81.6" y="261">XTAL1</text>
<text x="163.2" y="261">XTAL2</text>
<text x="373.1" y="261">XTAL2</text>
<text x="408.9" y="261">3.3V</text>
<text x="543" y="284.3">3.3V</text>
<text x="384.8" y="290.1">RST</text>
<text x="244.9" y="295.9">D04</text>
<text x="244.9" y="307.6">D05</text>
<text x="244.9" y="313.4">D06</text>
<text x="244.9" y="319.2">D07</text>
<text x="244.9" y="325.1">D08</text>
<text x="244.9" y="330.9">D09</text>
<text x="244.9" y="336.7">D10</text>
<text x="244.9" y="342.5">D11</text>
<text x="126.8" y="349.6" transform="rotate(-90 126.8 349.6)">LED</text>
<text x="244.9" y="348.4">D12</text>
<text x="99.9" y="354.2">3.3V</text>
</g>
</svg>
